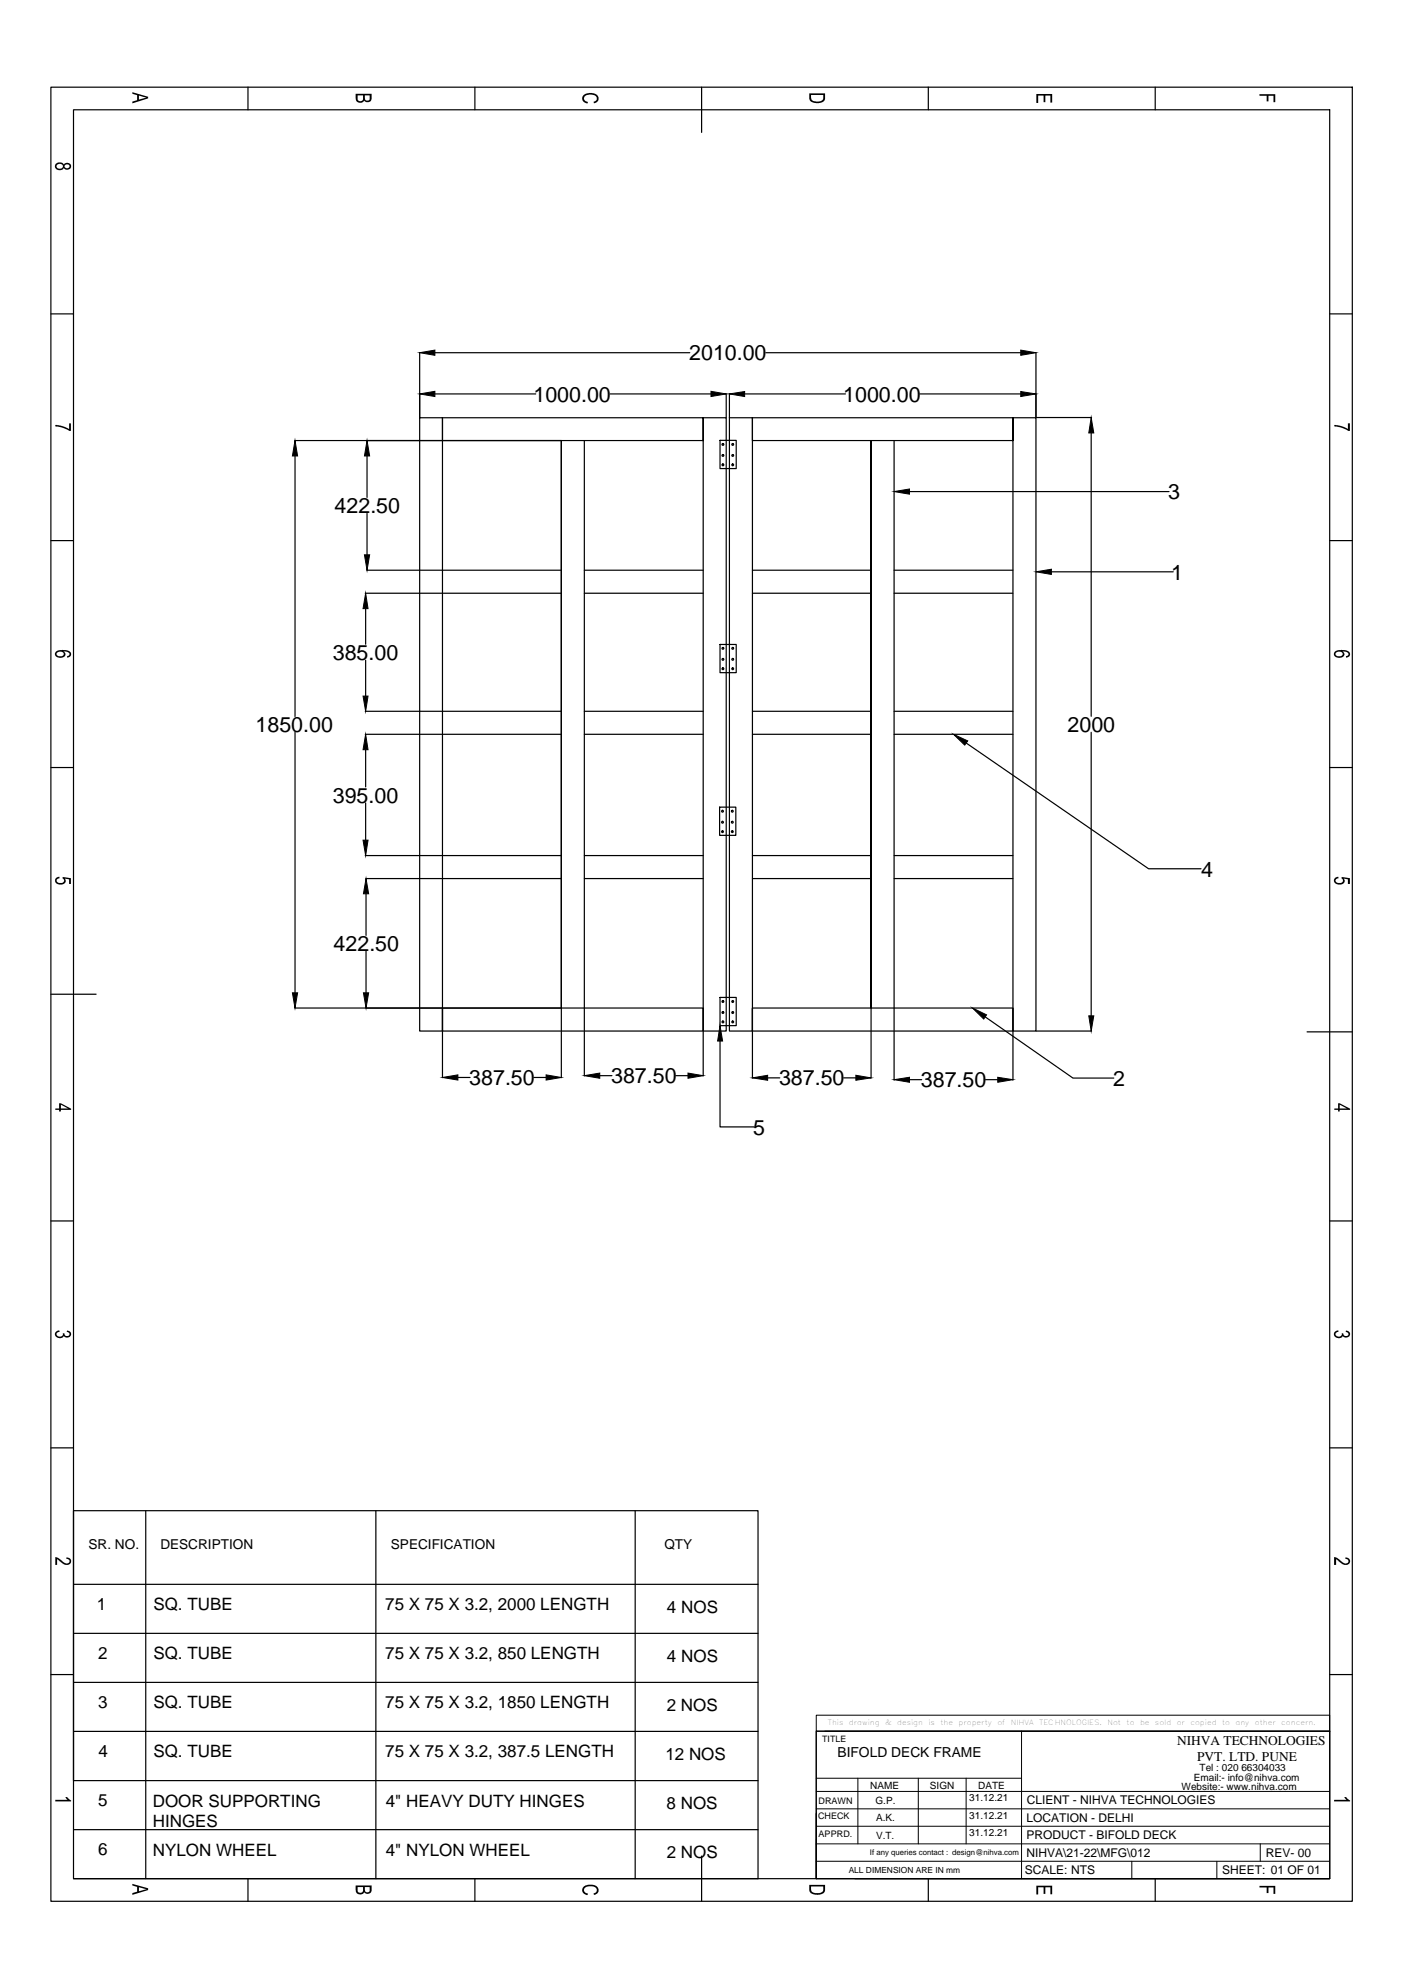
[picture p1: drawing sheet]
<svg xmlns="http://www.w3.org/2000/svg" width="297mm" height="420mm" viewBox="0 0 297 420" stroke-linecap="round" stroke-linejoin="round" font-family="sans-serif">
<!-- layer: 0 -->
<g fill="none" stroke="#000" stroke-width=".25">
<path d="M10.8 18.4h275.3v383.8h-275.3zM52.5 18.4v4.8M100.5 18.4v4.8M148.4 18.4v9.6M196.4 18.4v4.8M244.4 18.4v4.8M15.6 23.2h265.7v374.3h-265.7zM10.8 66.4h4.8M88.8 74.6v13.7M92 74.6h53.9M162 74.6h54M219.2 74.6v13.7"/>
<path d="M281.3 66.4h4.8M62.4 93.2h56.4M62.4 96.5v55.1M77.7 96.5v8.7M88.8 88.4h4.8v129.7h-4.8zM92 83.3h21.3M93.6 88.4h60v129.7h-4.8v-129.7v4.8h-55.2zM118.8 93.2v120.1v-120.1M123.6 93.2v134.4M129.1 83.3h21.3M152.3 93.2h3.5v5.9h-3.5zM153.6 83.3v5"/>
<path d="M154.3 88.4h4.9v129.7h-4.9zM154.3 83.3v5M157.5 83.3h21.4M159.2 88.4h60v129.7h-4.9v-129.7v4.8h-55.1zM184.3 93.2v120.1v-120.1M189.2 93.2v135.3M194.6 83.3h21.4M219.2 88.3h11.7M230.9 91.6v59.9M10.8 114.4h4.8M77.7 108.6v8.8M192.4 104h54.9"/>
<path d="M281.3 114.4h4.8M77.3 125.5h41.5M77.4 128.8v7.5M77.4 139.7v7.6M77.6 120.6h41.2M123.6 125.5h25.2M123.6 120.6h25.2M152.3 136.3h3.5v6h-3.5zM159.2 125.5h25.1M159.2 120.6h25.1M189.2 125.5h25.1M189.2 120.6h25.1"/>
<path d="M222.4 121h25.8M62.4 154.9v55.1M77.3 155.3h41.5M77.3 150.5h41.5M77.4 158.6v7.9M123.6 155.3h25.2M123.6 150.5h25.2M159.2 155.3h25.1M159.2 150.5h25.1M189.2 155.3h25.1M189.2 150.5h25.1M204.4 157.2l38.6 26.6h11.1"/>
<path d="M230.9 154.9v60M10.8 162.4h4.8M77.4 169.9v7.8M152.2 170.8h3.5v5.9h-3.5zM281.3 162.4h4.8M77.3 181h41.5M77.4 185.9h41.4M77.4 189.1v8.8M123.6 185.9h25.2M123.6 181h25.2M159.2 185.9h25.1M159.2 181h25.1"/>
<path d="M189.2 185.9h25.1M189.2 181h25.1M10.8 210.3h9.5M62.4 213.3h56.4M77.4 201.2v8.8M93.6 213.3h55.2v4.8h-55.2zM93.6 213.3v14.7M118.8 213.3v14.7M148.8 213.3v14.3M152.3 211h3.5v6h-3.5zM159.2 213.3h55.1v4.8h-55.1zM159.2 213.3v14.8"/>
<path d="M184.3 213.3v14.8M208.4 215.1l18.6 13h8.6M214.3 213.3v15.2M219.2 218.1h11.7M276.5 218.3h9.6M96.9 228h2.6M113 228h2.5M126.9 227.6h2.6M143 227.6h2.6M152.3 220.2v18.2h7.2M162.4 228h2.6M178.5 228h2.6"/>
<path d="M192.4 228.4h2.6M208.5 228.4h2.6M10.8 258.3h4.8M281.3 258.3h4.8M10.8 306.3h4.8M30.8 319.6v77.9M79.5 319.6v77.9M134.4 319.6v77.9M281.3 306.3h4.8M15.6 335.2h144.8M10.8 354.3h4.8M15.6 345.6h144.8"/>
<path d="M15.6 355.9h144.8M281.3 354.3h4.8M15.6 366.3h144.8M160.4 376.7h-144.8v-57.1h144.8v77.9h-144.8M172.7 366.3h108.6v31.2h-108.6zM15.6 387.1h144.8M52.5 397.5v4.7M100.5 397.5v4.7M148.4 392.7v9.5M172.7 383.6v13.9M180.9 397.5h100.4M196.4 397.5v4.7"/>
<path d="M244.4 397.5v4.7"/>
<circle cx="152.9" cy="94" r=".19"/>
<circle cx="152.9" cy="96.4" r=".19"/>
<circle cx="152.9" cy="98.3" r=".19"/>
<circle cx="155" cy="94" r=".19"/>
<circle cx="155" cy="96.4" r=".19"/>
<circle cx="155" cy="98.3" r=".19"/>
<circle cx="152.9" cy="139.5" r=".19"/>
<circle cx="152.9" cy="137.2" r=".19"/>
<circle cx="155" cy="139.5" r=".19"/>
<circle cx="155" cy="137.2" r=".19"/>
<circle cx="152.9" cy="141.5" r=".19"/>
<circle cx="155" cy="141.5" r=".19"/>
<circle cx="152.9" cy="171.6" r=".19"/>
<circle cx="152.9" cy="175.9" r=".19"/>
<circle cx="152.9" cy="174" r=".19"/>
<circle cx="154.9" cy="171.6" r=".19"/>
<circle cx="154.9" cy="174" r=".19"/>
<circle cx="154.9" cy="175.9" r=".19"/>
<circle cx="152.9" cy="216.2" r=".19"/>
<circle cx="152.9" cy="211.9" r=".19"/>
<circle cx="152.9" cy="214.2" r=".19"/>
<circle cx="155" cy="216.2" r=".19"/>
<circle cx="155" cy="211.9" r=".19"/>
<circle cx="155" cy="214.2" r=".19"/>
</g>
<g fill="#000" stroke="#000" stroke-width=".21">
<path d="M88.8 74.6l3.2-.5v1.1zM216 74.1l3.2 .5-3.2 .6zM62.4 93.2l.6 3.3h-1.1zM77.7 93.2l.5 3.3h-1.1zM88.8 83.3l3.2-.5v1.1zM150.4 82.8l3.2 .5-3.2 .6zM154.3 83.3l3.2-.5v1.1zM216 82.8l3.2 .5-3.2 .6zM230.9 88.3l.5 3.3h-1.1zM77.1 117.4h1.1l-.5 3.2zM189.2 104l3.2-.6v1.1zM77.4 125.5l.5 3.3h-1.1z"/>
<path d="M219.2 121l3.2-.6v1.1zM76.8 147.3h1.1l-.5 3.2zM77.4 155.3l.5 3.3h-1.1zM201.7 155.3l3 1.4-.6 .9zM76.8 177.7h1.1l-.5 3.3zM77.4 185.9l.6 3.2h-1.1zM61.9 210h1.1l-.6 3.3zM76.9 210h1.1l-.6 3.3zM205.8 213.3l2.9 1.4-.6 .9zM230.3 214.9h1.1l-.5 3.2zM93.6 228l3.3-.6v1.1zM115.5 227.4l3.3 .6-3.3 .5z"/>
<path d="M123.6 227.6l3.3-.6v1.1zM145.6 227l3.2 .6-3.2 .5zM152.3 217l.6 3.2h-1.1zM159.2 228l3.2-.5v1zM181.1 227.5l3.2 .5-3.2 .5zM189.2 228.4l3.2-.5v1.1zM211.1 227.9l3.2 .5-3.2 .6z"/>
</g>
<g fill="none" stroke="#000" stroke-width=".21">
<path d="M172.7 362.9h108.6v3.4h-108.6zM172.7 379h108.6M172.7 366.3v31.2M172.7 376.2h43.4M174.6 366.3h106.7M181.5 376.2v13.9M194.3 376.2v13.9M204.4 376.2v13.9M216.1 366.3v31.2M172.7 390.1h108.6M172.7 386.4h108.6M172.7 382.7h108.6"/>
<path d="M172.7 393.8h108.6M239.5 393.8v3.7M257.4 393.8v3.7M266.6 390.1v3.7"/>
</g>
<g fill="#000">
<path d="M219.3 19.9h3.3v1.8h-.4v-1.5h-1v1.4h-.4v-1.4h-1.2v1.6h-.3zM266.5 19.9h3.3v1.7h-.4v-1.3h-1v1.1h-.4v-1.1h-1.5zM123.5 20.1l1.1-.4 1.4 .1 .5 .6 .1 .8-.3 .4-.6 .3-.1-.4 .7-.4v-.5l-.3-.3-.8-.3-1 .1-.5 .3-.2 .3 .3 .6 .6 .3-.1 .3-.3-.1-.5-.2-.3-.4v-.5zM11.7 89.9l1.4 .2 1.5 .7v-1.2h.4v1.6h-.3l-1.7-.8-1.3-.2zM282.3 89.9l1.4 .2 1.5 .7v-1.2h.4v1.6h-.3l-1.7-.8-1.3-.2zM11.7 185.9l.5-.4h.4v.3l-.5 .2a.58 .58 0 0 0 .1 .7 .58 .58 0 0 0 .7 .1l.4-.1 .3-.3-.1-.4-.3-.2 .1-.3 1.7 .3v1.2h-.4v-1l-.9-.1 .2 .3v.4l-.2 .3-.6 .2h-.6l-.6-.3-.3-.5zM282.3 185.9l.3-.3 .5-.1 .1 .3-.6 .2v.5l.5 .3h.6l.4-.3 .1-.2-.4-.5 .1-.3 1.7 .3v1.2h-.4v-1l-.9-.1 .2 .6-.3 .4-.5 .2h-.9l-.5-.5zM11.7 281.8l.5-.3h.3l.1 .3-.4 .1a.57 .57 0 0 0 0 .8 .57 .57 0 0 0 .8 0l.3-.3v-.3h.3l.1 .3 .2 .2h.5l.3-.1-.1-.5-.5-.2 .1-.3 .5 .1 .3 .3v.5l-.4 .5-.6 .1-.5-.4-.3 .4-.7 .1-.5-.2-.3-.3zM282.4 281.8l.7-.3 .1 .3h-.4a.57 .57 0 0 0 0 .9 .57 .57 0 0 0 .8 0l.3-.2v-.4h.3l.3 .5h.5a.44 .44 0 0 0 .2-.5 .44 .44 0 0 0-.5-.3v-.3l.6 .2 .3 .4v.4l-.6 .4h-.7a.26 .26 0 0 0-.3-.2 .26 .26 0 0 0-.2 .3l-.7 .1-.7-.3-.2-.4zM11.7 329.4l.6 .2 1.6 1.1h.5l.3-.2a.52 .52 0 0 0-.1-.6 .52 .52 0 0 0-.6-.1l.1-.3 .8 .3 .1 .7-.2 .4-.4 .2-.7-.1-1.6-1.2v1.3h-.4zM282.3 329.4l.5 .2 1.2 .9 .6 .3 .5-.1 .2-.3-.2-.5-.5-.1 .1-.3 .5 .1 .4 .4v.6l-.5 .4-.7 .1-.5-.3-1.2-1v1.3h-.4zM11.7 380.8h2.6l-.5-.6h.4l.8 .7v.2h-3.3z"/>
<path d="M219.3 398.9h3.3v1.9h-.4v-1.5h-1v1.4h-.4v-1.4h-1.2v1.5h-.3zM266.5 399h3.3v1.7h-.4v-1.4h-1v1.2h-.4v-1.2h-1.5zM282.3 380.8h2.6l-.5-.6h.4l.8 .7v.2h-3.3zM123.4 399.2l1.1-.5 1.2 .1 .8 .5 .1 .9-.3 .5-.6 .2-.1-.3 .7-.5-.2-.7-.8-.3h-1.2l-.4 .3-.2 .4 .3 .6 .6 .2-.1 .3h-.2l-.6-.3-.3-.4v-.5z"/>
<path d="M28 19.5l3.3 1v.3l-3.3 1.1v-.4l1-.3v-1.1l-1-.3zM29.4 20.2v.9l1.6-.5z"/>
<path d="M75.2 19.8h3.4v1.1l-.1 .5-.5 .2-.8-.1a.22 .22 0 0 0-.2-.2 .22 .22 0 0 0-.2 .3l-.8 .1-.6-.3-.2-.5zM77.2 20.2v.7a.49 .49 0 0 0 .6 .4 .49 .49 0 0 0 .4-.6v-.5zM75.7 20.2v1l.4 .2 .6-.1 .1-1.1z"/>
<path d="M171.2 19.8h3.4l-.1 1.3-.3 .4-.5 .2-1.1 .1-.7-.1-.6-.5zM171.6 20.1v.9l.5 .4 1.1 .1 .7-.2 .2-.3 .1-.9z"/>
<path d="M11.7 34.8l.7-.4h.8l.3 .4 .3-.3 .6-.1 .5 .3 .1 .7-.6 .5-.6-.1-.3-.3-.4 .4-.7 .1-.7-.4-.1-.3zM13.8 34.9a.45 .45 0 0 0 .1 .6 .45 .45 0 0 0 .6-.1 .45 .45 0 0 0 0-.6zM12.1 34.8l-.1 .5 .2 .3 .7 .1 .4-.4-.1-.4-.3-.2z"/>
<path d="M11.8 137.9l.8-.4 1.7 .1 .4 .2 .3 .4-.1 .7-.7 .2v-.3h.2a.52 .52 0 0 0 .2-.7 .52 .52 0 0 0-.7-.2l-.5-.1 .4 .3 .1 .4-.3 .5-.6 .2-.8-.1-.4-.3-.2-.3zM12.1 138v.1a.57 .57 0 0 0 .1 .7 .57 .57 0 0 0 .7 0l.5-.2v-.5l-.4-.2z"/>
<path d="M282.4 137.9l.8-.4 1.7 .1 .6 .4 .1 .5-.2 .4-.6 .2-.1-.3 .4-.1a.58 .58 0 0 0 0-.7 .58 .58 0 0 0-.6-.2h-.5l.4 .4-.1 .6-.8 .4-.6-.1-.6-.3-.1-.6zM282.7 138l-.1 .2a.74 .74 0 0 0 .4 .7 .74 .74 0 0 0 .8-.1l.3-.3v-.3l-.3-.2-.7-.1z"/>
<path d="M12.5 233.4h.4l2.1 1.2v.2h-2.1v.3h-.4v-.3h-.8v-.3h.8zM12.9 233.7v.8h1.5z"/>
<path d="M283.1 233.4h.3l2.2 1.2v.2h-2.2v.3h-.3v-.3h-.8v-.3h.8zM283.4 233.7v.8h1.6z"/>
<path d="M28 398.6l3.3 .9v.4l-3.3 1v-.4l1-.3v-1l-1-.3zM29.4 399.3v.8l1.6-.4z"/>
<path d="M75.2 398.9h3.4l-.1 1.4-.6 .4-.5-.1-.3-.3-.5 .5-.9-.1-.4-.5zM77.2 399.2v.9l.5 .2a.47 .47 0 0 0 .5-.6v-.5zM75.7 399.2v.6a.58 .58 0 0 0 .6 .7 .58 .58 0 0 0 .5-.7v-.6z"/>
<path d="M171.2 398.8h3.4l-.1 1.4-.4 .4-.6 .2h-1.1l-.6-.1-.5-.6zM171.6 399.1v.9l.5 .4 1.3 .1 .5-.2 .2-.3 .1-.9z"/>
</g>
<g font-size="4.5">
<text x="145.8" y="76.2">2010.00</text>
<text x="112.9" y="84.9">1000.00</text>
<text x="178.4" y="84.9">1000.00</text>
<text x="247.2" y="105.6">3</text>
<text x="70.8" y="108.5">422.50</text>
<text x="247.7" y="122.6">1</text>
<text x="70.4" y="139.6">385.00</text>
<text x="54.1" y="154.8">1850.00</text>
<text x="225.9" y="154.8">2000</text>
<text x="70.4" y="169.8">395.00</text>
<text x="254.1" y="185.4">4</text>
<text x="70.6" y="201.2">422.50</text>
<text x="99.3" y="229.6">387.50</text>
<text x="129.3" y="229.2">387.50</text>
<text x="164.8" y="229.6">387.50</text>
<text x="194.8" y="230">387.50</text>
<text x="235.5" y="229.7">2</text>
<text x="159.4" y="240">5</text>
</g>
<g font-size="3.6">
<text x="20.5" y="340.6">1</text>
<text x="32.4" y="340.7">SQ. TUBE</text>
<text x="81.5" y="340.6">75 X 75 X 3.2, 2000 LENGTH</text>
<text x="141.1" y="341.3">4 NOS</text>
<text x="20.8" y="351">2</text>
<text x="32.4" y="351.1">SQ. TUBE</text>
<text x="81.5" y="351.1">75 X 75 X 3.2, 850 LENGTH</text>
<text x="141.1" y="351.6">4 NOS</text>
<text x="20.8" y="361.4">3</text>
<text x="32.4" y="361.4">SQ. TUBE</text>
<text x="81.5" y="361.4">75 X 75 X 3.2, 1850 LENGTH</text>
<text x="141.1" y="362">2 NOS</text>
<text x="20.8" y="371.8">4</text>
<text x="32.4" y="371.8">SQ. TUBE</text>
<text x="81.5" y="371.8">75 X 75 X 3.2, 387.5 LENGTH</text>
<text x="140.8" y="372.4">12 NOS</text>
<text x="20.8" y="382.1">5</text>
<text x="32.3" y="382.2">DOOR SUPPORTING</text>
<text x="81.6" y="382.2">4&quot; HEAVY DUTY HINGES</text>
<text x="141" y="382.8">8 NOS</text>
<text x="32.3" y="386.6">HINGES</text>
<text x="20.8" y="392.5">6</text>
<text x="32.3" y="392.6">NYLON WHEEL</text>
<text x="81.6" y="392.6">4&quot; NYLON WHEEL</text>
<text x="141.1" y="393.2">2 NOS</text>
</g>
<g font-size="2.9">
<text x="18.7" y="327.6">SR. NO.</text>
<text x="33.9" y="327.6">DESCRIPTION</text>
<text x="82.7" y="327.6">SPECIFICATION</text>
<text x="140.6" y="327.6">QTY</text>
<text x="177.2" y="371.7">BIFOLD DECK FRAME</text>
</g>
<g font-size="2.8">
<text x="249" y="369.2">NIHVA TECHNOLOGIES</text>
<text x="253.3" y="372.5">PVT. LTD. PUNE</text>
</g>
<g font-size="2.5">
<text x="217.2" y="381.7">CLIENT - NIHVA TECHNOLOGIES</text>
<text x="217.1" y="389.1">PRODUCT - BIFOLD DECK</text>
<text x="217.1" y="385.4">LOCATION - DELHI</text>
<text x="217.1" y="392.8">NIHVA\21-22\MFG\012</text>
<text x="267.8" y="392.8">REV- 00</text>
<text x="216.8" y="396.5">SCALE: NTS</text>
<text x="258.6" y="396.5">SHEET: 01 OF 01</text>
</g>
<g font-size="2.1">
<text x="252.6" y="376.8">Email:- info@nihva.com</text>
<text x="253.8" y="374.6">Tel : 020 66304033</text>
<text x="184.1" y="378.4">NAME</text>
<text x="185.2" y="381.6">G.P.</text>
<text x="196.7" y="378.4">SIGN</text>
<text x="205.1" y="381.1">31.12.21</text>
<text x="206.9" y="378.4">DATE</text>
<text x="250" y="378.7">Website:- www.nihva.com</text>
<text x="185.3" y="385.3">A.K.</text>
<text x="185.3" y="389">V.T.</text>
<text x="205.1" y="384.8">31.12.21</text>
<text x="205.1" y="388.5">31.12.21</text>
</g>
<g font-size="1.9">
<text x="174" y="368.6">TITLE</text>
<text x="173.2" y="381.6">DRAWN</text>
<text x="173.1" y="384.9">CHECK</text>
<text x="173.2" y="388.6">APPRD.</text>
</g>
<text font-size="1.8" x="179.5" y="396.2">ALL DIMENSION ARE IN mm</text>
<text font-size="1.7" x="184" y="392.5">If any queries contact : design@nihva.com</text>
<g font-size="1.5">
<text x="175.1" y="364.9">This</text>
<text x="179.6" y="364.9">drawing</text>
<text x="187.3" y="364.9">&amp;</text>
<text x="189.8" y="364.9">design</text>
<text x="196.4" y="364.9">is</text>
<text x="199" y="364.9">the</text>
<text x="202.8" y="364.9">property</text>
<text x="211" y="364.9">of</text>
<text x="213.9" y="364.9">NIHVA</text>
<text x="219.9" y="364.9">TECHNOLOGIES.</text>
<text x="234.3" y="364.9">Not</text>
<text x="238.3" y="364.9">to</text>
<text x="241.2" y="364.9">be</text>
<text x="244.4" y="364.9">sold</text>
<text x="249" y="364.9">or</text>
<text x="251.9" y="364.9">copied</text>
<text x="258.5" y="364.9">to</text>
<text x="261.4" y="364.9">any</text>
<text x="265.5" y="364.9">other</text>
<text x="271.1" y="364.9">concern.</text>
</g>
</svg>
